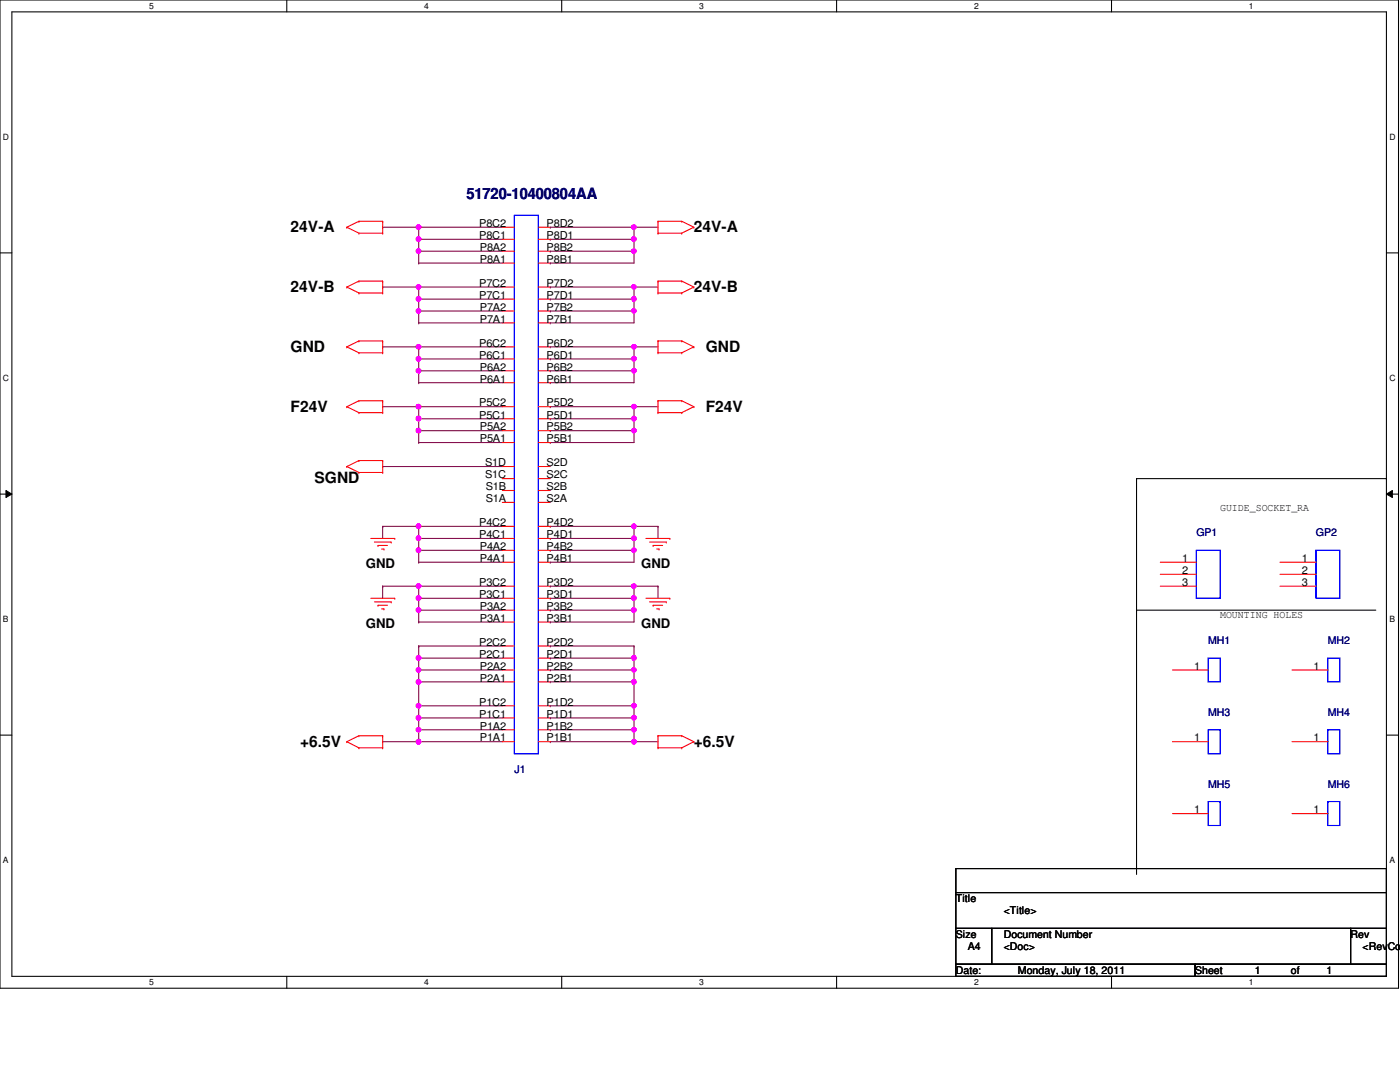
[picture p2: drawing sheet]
<svg xmlns="http://www.w3.org/2000/svg" width="279mm" height="216mm" viewBox="0 0 279 216" stroke-linecap="round" stroke-linejoin="round" font-family="sans-serif">
<path d="M0 0h279.1v197.2h-279.1zM2.4 2.4h274.3v192.4h-274.3z" fill="none" stroke="#000" stroke-width=".21"/>
<g fill="#fff">
<path d="M29.8 .3h.9v1.9h-.9z"/>
<path d="M29.8 195.1h.9v1.9h-.9z"/>
</g>
<path d="M57.2 0v2.4M57.2 194.8v2.4" fill="none" stroke="#000" stroke-width=".21"/>
<g fill="#fff">
<path d="M84.7 .3h.9v1.9h-.9z"/>
<path d="M84.7 195.1h.9v1.9h-.9z"/>
</g>
<path d="M112.1 0v2.4M112.1 194.8v2.4" fill="none" stroke="#000" stroke-width=".21"/>
<g fill="#fff">
<path d="M139.5 .3h1v1.9h-1z"/>
<path d="M139.5 195.1h1v1.9h-1z"/>
</g>
<path d="M167 0v2.4M167 194.8v2.4" fill="none" stroke="#000" stroke-width=".21"/>
<g fill="#fff">
<path d="M194.4 .3h.9v1.9h-.9z"/>
<path d="M194.4 195.1h.9v1.9h-.9z"/>
</g>
<path d="M221.8 0v2.4M221.8 194.8v2.4" fill="none" stroke="#000" stroke-width=".21"/>
<g fill="#fff">
<path d="M249.3 .3h.9v1.9h-.9z"/>
<path d="M249.3 195.1h.9v1.9h-.9z"/>
<path d="M.6 26.4h1.2v1.9h-1.2z"/>
<path d="M277.3 26.4h1.2v1.9h-1.2z"/>
<path d="M.6 74.5h1.2v1.9h-1.2z"/>
<path d="M277.3 74.5h1.2v1.9h-1.2z"/>
</g>
<path d="M0 50.5h2.4M276.7 50.5h2.4" fill="none" stroke="#000" stroke-width=".21"/>
<g fill="#fff">
<path d="M.6 122.6h1.1v1.9h-1.1z"/>
<path d="M277.3 122.6h1.1v1.9h-1.1z"/>
</g>
<path d="M0 98.6h2.4M276.7 98.6h2.4" fill="none" stroke="#000" stroke-width=".21"/>
<path d="M1.2 97.9l1.2 .7-1.2 .7zM276.7 98.6l1.2-.7v1.4z" fill="#000"/>
<path d="M1.2 97.9l1.2 .7-1.2 .7zM276.7 98.6l1.2-.7v1.4z" fill="none" stroke="#000" stroke-width=".2"/>
<g fill="#fff">
<path d="M.6 170.7h1.1v1.9h-1.1z"/>
<path d="M277.3 170.7h1.1v1.9h-1.1z"/>
</g>
<path d="M0 146.7h2.4M276.7 146.7h2.4" fill="none" stroke="#000" stroke-width=".21"/>
<path d="M109.8 136.1h.1M109.8 136.1h16.7M126.5 136.1h.1M126.5 136.1v4.7" fill="none" stroke="#800040" stroke-width=".21"/>
<circle cx="126.5" cy="136.1" r=".46" fill="#f0f"/>
<circle cx="126.5" cy="136.1" r=".46" fill="none" stroke="#f0f" stroke-width=".21"/>
<path d="M109.8 128.9h.1M109.8 133.7h.1M109.8 131.3h.1M109.8 128.9h16.7M109.8 131.3h16.7M126.5 131.3h.1M126.5 131.3v2.4h-16.7" fill="none" stroke="#800040" stroke-width=".21"/>
<circle cx="126.5" cy="131.3" r=".46" fill="#f0f"/>
<circle cx="126.5" cy="131.3" r=".46" fill="none" stroke="#f0f" stroke-width=".21"/>
<path d="M109.8 148h.1M109.8 140.8h.1M109.8 148h21.5M109.8 140.8h16.7M126.5 148h.1" fill="none" stroke="#800040" stroke-width=".21"/>
<circle cx="126.5" cy="140.8" r=".45" fill="#f0f"/>
<circle cx="126.5" cy="140.8" r=".45" fill="none" stroke="#f0f" stroke-width=".21"/>
<path d="M109.8 145.6h.1M109.8 143.3h.1M109.8 143.3h16.7M126.5 143.3h.1M126.5 143.3v2.3h-16.7" fill="none" stroke="#800040" stroke-width=".21"/>
<circle cx="126.5" cy="143.2" r=".46" fill="#f0f"/>
<circle cx="126.5" cy="143.2" r=".46" fill="none" stroke="#f0f" stroke-width=".21"/>
<path d="M131.3 105h.1M131.3 117h.1M131.3 105v2.4M131.3 117v2.4M126.5 140.8h.1M126.5 145.6h.1M126.5 140.8v2.5M126.5 145.6v2.4" fill="none" stroke="#800040" stroke-width=".21"/>
<circle cx="126.5" cy="148" r=".46" fill="#f0f"/>
<circle cx="126.5" cy="148" r=".46" fill="none" stroke="#f0f" stroke-width=".21"/>
<circle cx="126.5" cy="145.6" r=".45" fill="#f0f"/>
<circle cx="126.5" cy="145.6" r=".45" fill="none" stroke="#f0f" stroke-width=".21"/>
<path d="M109.8 112.2h.1M126.5 105h.1M126.5 109.8h.1M126.5 105h4.8M126.5 109.8v2.4h-16.7" fill="none" stroke="#800040" stroke-width=".21"/>
<circle cx="126.5" cy="109.8" r=".45" fill="#f0f"/>
<circle cx="126.5" cy="109.8" r=".45" fill="none" stroke="#f0f" stroke-width=".21"/>
<path d="M109.8 105h.1M109.8 109.8h.1M109.8 107.4h.1M109.8 105h16.7M109.8 107.4h16.7M126.5 107.4h.1M126.5 107.4v2.4h-16.7" fill="none" stroke="#800040" stroke-width=".21"/>
<circle cx="126.5" cy="107.4" r=".46" fill="#f0f"/>
<circle cx="126.5" cy="107.4" r=".46" fill="none" stroke="#f0f" stroke-width=".21"/>
<path d="M126.5 117h.1M126.5 117h4.8M109.8 124.1h.1M126.5 121.8h.1M126.5 121.8v2.3h-16.7" fill="none" stroke="#800040" stroke-width=".21"/>
<circle cx="126.5" cy="121.7" r=".45" fill="#f0f"/>
<circle cx="126.5" cy="121.7" r=".45" fill="none" stroke="#f0f" stroke-width=".21"/>
<path d="M109.8 117h.1M109.8 117h16.7M126.5 119.4h.1M126.5 119.4v2.4h-16.7M109.8 121.8h.1" fill="none" stroke="#800040" stroke-width=".21"/>
<circle cx="126.5" cy="119.3" r=".46" fill="#f0f"/>
<circle cx="126.5" cy="119.3" r=".46" fill="none" stroke="#f0f" stroke-width=".21"/>
<path d="M109.8 119.4h.1M109.8 119.4h16.7M83.6 128.9h.1M83.6 136.1h.1M83.6 128.9h16.6M83.6 136.1h16.6" fill="none" stroke="#800040" stroke-width=".21"/>
<circle cx="83.5" cy="136.1" r=".47" fill="#f0f"/>
<circle cx="83.5" cy="136.1" r=".47" fill="none" stroke="#f0f" stroke-width=".21"/>
<path d="M83.6 133.7h.1M83.6 133.7v2.4" fill="none" stroke="#800040" stroke-width=".21"/>
<circle cx="83.5" cy="133.7" r=".46" fill="#f0f"/>
<circle cx="83.5" cy="133.7" r=".46" fill="none" stroke="#f0f" stroke-width=".21"/>
<path d="M83.6 133.7h.1M83.6 131.3h.1M83.6 133.7h16.6M83.6 131.3v2.4M83.6 131.3h16.6" fill="none" stroke="#800040" stroke-width=".21"/>
<circle cx="83.5" cy="131.3" r=".47" fill="#f0f"/>
<circle cx="83.5" cy="131.3" r=".47" fill="none" stroke="#f0f" stroke-width=".21"/>
<path d="M83.6 128.9h.1M83.6 128.9v2.4M83.6 140.8h.1M83.6 148h.1M83.6 140.8h16.6M83.6 148h16.6" fill="none" stroke="#800040" stroke-width=".21"/>
<circle cx="83.5" cy="148" r=".47" fill="#f0f"/>
<circle cx="83.5" cy="148" r=".47" fill="none" stroke="#f0f" stroke-width=".21"/>
<path d="M83.6 145.6h.1M83.6 143.3h.1M83.6 145.6h16.6M83.6 143.3h16.6" fill="none" stroke="#800040" stroke-width=".21"/>
<circle cx="83.5" cy="143.2" r=".47" fill="#f0f"/>
<circle cx="83.5" cy="143.2" r=".47" fill="none" stroke="#f0f" stroke-width=".21"/>
<path d="M76.4 105h.1M76.4 117h.1M76.4 105v2.4M76.4 117v2.4M83.6 145.6h.1M83.6 145.6v2.4" fill="none" stroke="#800040" stroke-width=".21"/>
<circle cx="83.5" cy="145.6" r=".46" fill="#f0f"/>
<circle cx="83.5" cy="145.6" r=".46" fill="none" stroke="#f0f" stroke-width=".21"/>
<path d="M83.6 143.3h.1M83.6 140.8h.1M83.6 140.8v4.8" fill="none" stroke="#800040" stroke-width=".21"/>
<circle cx="83.5" cy="140.8" r=".46" fill="#f0f"/>
<circle cx="83.5" cy="140.8" r=".46" fill="none" stroke="#f0f" stroke-width=".21"/>
<path d="M83.6 105h.1M83.6 105h16.6M83.6 136.1h.1M83.6 136.1v4.7M76.4 148h.1M76.4 148h7.2" fill="none" stroke="#800040" stroke-width=".21"/>
<circle cx="83.5" cy="105" r=".46" fill="#f0f"/>
<circle cx="83.5" cy="105" r=".46" fill="none" stroke="#f0f" stroke-width=".21"/>
<path d="M83.6 112.2h.1M83.6 109.8h.1M83.6 112.2h16.6M83.6 109.8v2.4" fill="none" stroke="#800040" stroke-width=".21"/>
<circle cx="83.5" cy="109.8" r=".46" fill="#f0f"/>
<circle cx="83.5" cy="109.8" r=".46" fill="none" stroke="#f0f" stroke-width=".21"/>
<path d="M76.4 105h.1M76.4 105h7.2M83.6 109.8h.1M83.6 107.4h.1M83.6 109.8h16.6M83.6 107.4v2.4M83.6 107.4h16.6" fill="none" stroke="#800040" stroke-width=".21"/>
<circle cx="83.5" cy="107.4" r=".47" fill="#f0f"/>
<circle cx="83.5" cy="107.4" r=".47" fill="none" stroke="#f0f" stroke-width=".21"/>
<path d="M83.6 105h.1M83.6 117h.1M83.6 105v2.4M83.6 117h16.6" fill="none" stroke="#800040" stroke-width=".21"/>
<circle cx="83.5" cy="116.9" r=".46" fill="#f0f"/>
<circle cx="83.5" cy="116.9" r=".46" fill="none" stroke="#f0f" stroke-width=".21"/>
<path d="M83.6 124.1h.1M83.6 121.8h.1M83.6 124.1h16.6M83.6 121.8v2.3" fill="none" stroke="#800040" stroke-width=".21"/>
<circle cx="83.5" cy="121.7" r=".46" fill="#f0f"/>
<circle cx="83.5" cy="121.7" r=".46" fill="none" stroke="#f0f" stroke-width=".21"/>
<path d="M76.4 117h.1M76.4 117h7.2M83.6 119.4h.1M83.6 119.4v2.4M83.6 119.4h16.6M83.6 121.8h.1M83.6 121.8h16.6" fill="none" stroke="#800040" stroke-width=".21"/>
<circle cx="83.5" cy="119.3" r=".47" fill="#f0f"/>
<circle cx="83.5" cy="119.3" r=".47" fill="none" stroke="#f0f" stroke-width=".21"/>
<path d="M83.6 117h.1M83.6 117v2.4M126.5 105h.1M126.5 105v2.4" fill="none" stroke="#800040" stroke-width=".21"/>
<circle cx="126.5" cy="105" r=".45" fill="#f0f"/>
<circle cx="126.5" cy="105" r=".45" fill="none" stroke="#f0f" stroke-width=".21"/>
<path d="M126.5 117h.1M126.5 117v2.4" fill="none" stroke="#800040" stroke-width=".21"/>
<circle cx="126.5" cy="116.9" r=".45" fill="#f0f"/>
<circle cx="126.5" cy="116.9" r=".45" fill="none" stroke="#f0f" stroke-width=".21"/>
<path d="M126.5 128.9h.1M126.5 133.7h.1M126.5 128.9v2.4M126.5 133.7v2.4" fill="none" stroke="#800040" stroke-width=".21"/>
<circle cx="126.5" cy="133.7" r=".45" fill="#f0f"/>
<circle cx="126.5" cy="133.7" r=".45" fill="none" stroke="#f0f" stroke-width=".21"/>
<path d="M109.8 88.3h.1M126.5 81.2h.1M126.5 85.9h.1M126.5 81.2h4.8M126.5 85.9v2.4h-16.7" fill="none" stroke="#800040" stroke-width=".21"/>
<circle cx="126.5" cy="85.9" r=".45" fill="#f0f"/>
<circle cx="126.5" cy="85.9" r=".45" fill="none" stroke="#f0f" stroke-width=".21"/>
<path d="M109.8 81.2h.1M109.8 85.9h.1M109.8 83.6h.1M109.8 81.2h16.7M109.8 83.6h16.7M126.5 83.6h.1M126.5 83.6v2.3h-16.7" fill="none" stroke="#800040" stroke-width=".21"/>
<circle cx="126.5" cy="83.5" r=".46" fill="#f0f"/>
<circle cx="126.5" cy="83.5" r=".46" fill="none" stroke="#f0f" stroke-width=".21"/>
<path d="M126.5 81.2h.1M126.5 81.2v2.4" fill="none" stroke="#800040" stroke-width=".21"/>
<circle cx="126.5" cy="81.1" r=".45" fill="#f0f"/>
<circle cx="126.5" cy="81.1" r=".45" fill="none" stroke="#f0f" stroke-width=".21"/>
<path d="M83.6 81.2h.1M83.6 81.2h16.6" fill="none" stroke="#800040" stroke-width=".21"/>
<circle cx="83.5" cy="81.1" r=".46" fill="#f0f"/>
<circle cx="83.5" cy="81.1" r=".46" fill="none" stroke="#f0f" stroke-width=".21"/>
<path d="M83.6 88.3h.1M83.6 85.9h.1M83.6 88.3h16.6M83.6 85.9v2.4" fill="none" stroke="#800040" stroke-width=".21"/>
<circle cx="83.5" cy="85.9" r=".46" fill="#f0f"/>
<circle cx="83.5" cy="85.9" r=".46" fill="none" stroke="#f0f" stroke-width=".21"/>
<path d="M76.4 81.2h.1M76.4 81.2h7.2M83.6 85.9h.1M83.6 83.6h.1M83.6 85.9h16.6M83.6 83.6v2.3M83.6 83.6h16.6" fill="none" stroke="#800040" stroke-width=".21"/>
<circle cx="83.5" cy="83.5" r=".47" fill="#f0f"/>
<circle cx="83.5" cy="83.5" r=".47" fill="none" stroke="#f0f" stroke-width=".21"/>
<path d="M109.8 52.5h.1M126.5 45.3h.1M126.5 50.1h.1M126.5 45.3h4.8M126.5 50.1v2.4h-16.7M83.6 81.2h.1M83.6 81.2v2.4" fill="none" stroke="#800040" stroke-width=".21"/>
<circle cx="126.5" cy="50.1" r=".45" fill="#f0f"/>
<circle cx="126.5" cy="50.1" r=".45" fill="none" stroke="#f0f" stroke-width=".21"/>
<path d="M109.8 45.3h.1M109.8 50.1h.1M109.8 47.8h.1M109.8 45.3h16.7M109.8 47.8h16.7M126.5 47.8h.1M126.5 47.8v2.3h-16.7" fill="none" stroke="#800040" stroke-width=".21"/>
<circle cx="126.5" cy="47.7" r=".46" fill="#f0f"/>
<circle cx="126.5" cy="47.7" r=".46" fill="none" stroke="#f0f" stroke-width=".21"/>
<path d="M126.5 45.3h.1M126.5 45.3v2.5" fill="none" stroke="#800040" stroke-width=".21"/>
<circle cx="126.5" cy="45.3" r=".45" fill="#f0f"/>
<circle cx="126.5" cy="45.3" r=".45" fill="none" stroke="#f0f" stroke-width=".21"/>
<path d="M83.6 45.3h.1M83.6 45.3h16.6" fill="none" stroke="#800040" stroke-width=".21"/>
<circle cx="83.5" cy="45.3" r=".46" fill="#f0f"/>
<circle cx="83.5" cy="45.3" r=".46" fill="none" stroke="#f0f" stroke-width=".21"/>
<path d="M83.6 52.5h.1M83.6 50.1h.1M83.6 52.5h16.6M83.6 50.1v2.4" fill="none" stroke="#800040" stroke-width=".21"/>
<circle cx="83.5" cy="50.1" r=".46" fill="#f0f"/>
<circle cx="83.5" cy="50.1" r=".46" fill="none" stroke="#f0f" stroke-width=".21"/>
<path d="M76.4 45.3h.1M76.4 45.3h7.2M83.6 50.1h.1M83.6 47.8h.1M83.6 50.1h16.6M83.6 47.8v2.3M83.6 47.8h16.6" fill="none" stroke="#800040" stroke-width=".21"/>
<circle cx="83.5" cy="47.7" r=".47" fill="#f0f"/>
<circle cx="83.5" cy="47.7" r=".47" fill="none" stroke="#f0f" stroke-width=".21"/>
<path d="M83.6 45.3h.1M83.6 45.3v2.5M109.8 76.4h.1M126.5 69.2h.1M126.5 74h.1M126.5 69.2h4.8M126.5 74v2.4h-16.7" fill="none" stroke="#800040" stroke-width=".21"/>
<circle cx="126.5" cy="74" r=".45" fill="#f0f"/>
<circle cx="126.5" cy="74" r=".45" fill="none" stroke="#f0f" stroke-width=".21"/>
<path d="M109.8 69.2h.1M109.8 74h.1M109.8 69.2h16.7M126.5 71.6h.1M126.5 71.6v2.4h-16.7" fill="none" stroke="#800040" stroke-width=".21"/>
<circle cx="126.5" cy="71.6" r=".46" fill="#f0f"/>
<circle cx="126.5" cy="71.6" r=".46" fill="none" stroke="#f0f" stroke-width=".21"/>
<path d="M109.8 71.6h.1M126.5 69.2h.1M126.5 69.2v2.4h-16.7" fill="none" stroke="#800040" stroke-width=".21"/>
<circle cx="126.5" cy="69.2" r=".45" fill="#f0f"/>
<circle cx="126.5" cy="69.2" r=".45" fill="none" stroke="#f0f" stroke-width=".21"/>
<path d="M126.5 57.3h.1M126.5 57.3h4.8M109.8 64.4h.1M126.5 62.1h.1M126.5 62.1v2.3h-16.7" fill="none" stroke="#800040" stroke-width=".21"/>
<circle cx="126.5" cy="62" r=".45" fill="#f0f"/>
<circle cx="126.5" cy="62" r=".45" fill="none" stroke="#f0f" stroke-width=".21"/>
<path d="M109.8 57.3h.1M109.8 59.7h.1M109.8 57.3h16.7M109.8 59.7h16.7M126.5 59.7h.1M126.5 59.7v2.4h-16.7M109.8 62.1h.1" fill="none" stroke="#800040" stroke-width=".21"/>
<circle cx="126.5" cy="59.6" r=".46" fill="#f0f"/>
<circle cx="126.5" cy="59.6" r=".46" fill="none" stroke="#f0f" stroke-width=".21"/>
<path d="M126.5 57.3h.1M126.5 57.3v2.4" fill="none" stroke="#800040" stroke-width=".21"/>
<circle cx="126.5" cy="57.3" r=".45" fill="#f0f"/>
<circle cx="126.5" cy="57.3" r=".45" fill="none" stroke="#f0f" stroke-width=".21"/>
<path d="M83.6 69.2h.1M83.6 69.2h16.6" fill="none" stroke="#800040" stroke-width=".21"/>
<circle cx="83.5" cy="69.2" r=".46" fill="#f0f"/>
<circle cx="83.5" cy="69.2" r=".46" fill="none" stroke="#f0f" stroke-width=".21"/>
<path d="M83.6 76.4h.1M83.6 74h.1M83.6 76.4h16.6M83.6 74v2.4" fill="none" stroke="#800040" stroke-width=".21"/>
<circle cx="83.5" cy="74" r=".46" fill="#f0f"/>
<circle cx="83.5" cy="74" r=".46" fill="none" stroke="#f0f" stroke-width=".21"/>
<path d="M76.4 69.2h.1M76.4 69.2h7.2M83.6 74h.1M83.6 71.6h.1M83.6 74h16.6M83.6 71.6v2.4M83.6 71.6h16.6" fill="none" stroke="#800040" stroke-width=".21"/>
<circle cx="83.5" cy="71.6" r=".47" fill="#f0f"/>
<circle cx="83.5" cy="71.6" r=".47" fill="none" stroke="#f0f" stroke-width=".21"/>
<path d="M83.6 57.3h.1M83.6 57.3h16.6M83.6 69.2h.1M83.6 69.2v2.4" fill="none" stroke="#800040" stroke-width=".21"/>
<circle cx="83.5" cy="57.3" r=".46" fill="#f0f"/>
<circle cx="83.5" cy="57.3" r=".46" fill="none" stroke="#f0f" stroke-width=".21"/>
<path d="M83.6 64.4h.1M83.6 62.1h.1M83.6 64.4h16.6M83.6 62.1v2.3" fill="none" stroke="#800040" stroke-width=".21"/>
<circle cx="83.5" cy="62" r=".46" fill="#f0f"/>
<circle cx="83.5" cy="62" r=".46" fill="none" stroke="#f0f" stroke-width=".21"/>
<path d="M76.4 57.3h.1M76.4 57.3h7.2M83.6 59.7h.1M83.6 59.7v2.4M83.6 59.7h16.6M83.6 62.1h.1M83.6 62.1h16.6" fill="none" stroke="#800040" stroke-width=".21"/>
<circle cx="83.5" cy="59.6" r=".47" fill="#f0f"/>
<circle cx="83.5" cy="59.6" r=".47" fill="none" stroke="#f0f" stroke-width=".21"/>
<path d="M83.6 57.3h.1M83.6 57.3v2.4M76.4 93.1h.1M76.4 93.1h23.8" fill="none" stroke="#800040" stroke-width=".21"/>
<g fill="none" stroke="#f00" stroke-width=".21">
<path d="M69.2 45.3h.1M69.2 57.3h.1M69.2 45.3l2.4 1.2M69.2 57.3l2.4 1.2M71.6 44.2h.1M71.6 46.5h.1M71.6 56.1h.1M71.6 58.5h.1M71.6 46.5h4.8M71.6 44.2h4.8M71.6 44.2l-2.4 1.1M71.6 58.5h4.8"/>
<path d="M71.6 56.1h4.8M71.6 56.1l-2.4 1.2M76.4 44.2h.1M76.4 46.5h.1M76.4 56.1h.1M76.4 58.5h.1M76.4 44.2v2.3M76.4 56.1v2.4M100.2 59.7h2.5M100.2 57.3h2.5M100.2 52.5h2.5M100.2 50.1h2.5"/>
<path d="M100.2 47.8h2.5M100.2 45.3h2.5M107.4 59.7h2.4M107.4 57.3h2.4M107.4 52.5h2.4M107.4 50.1h2.4M107.4 47.8h2.4M107.4 45.3h2.4M131.3 46.5h.1M131.3 44.2h.1M131.3 58.5h.1M131.3 56.1h.1"/>
<path d="M131.3 44.2v2.3M131.3 56.1v2.4M131.3 46.5h4.8M131.3 44.2h4.8M131.3 58.5h4.8M131.3 56.1h4.8M136.1 46.5h.1M136.1 44.2h.1M136.1 58.5h.1M136.1 56.1h.1M136.1 44.2l2.4 1.1M136.1 56.1l2.4 1.2"/>
<path d="M138.5 45.3h.1M138.5 57.3h.1M138.5 45.3l-2.4 1.2M138.5 57.3l-2.4 1.2M69.2 69.2h.1M69.2 69.2l2.4 1.2M71.6 80h.1M71.6 68h.1M71.6 70.4h.1M71.6 80h4.8M71.6 80l-2.4 1.2M71.6 70.4h4.8"/>
<path d="M71.6 68h4.8M71.6 68l-2.4 1.2M76.4 80h.1M76.4 68h.1M76.4 70.4h.1M76.4 68v2.4M76.4 80v2.3M100.2 76.4h2.5M100.2 74h2.5M100.2 71.6h2.5M100.2 69.2h2.5M100.2 64.4h2.5"/>
<path d="M100.2 62.1h2.5M107.4 76.4h2.4M107.4 74h2.4M107.4 71.6h2.4M107.4 69.2h2.4M107.4 64.4h2.4M107.4 62.1h2.4M131.3 80h.1M131.3 70.4h.1M131.3 68h.1M131.3 68v2.4M131.3 80v2.3"/>
<path d="M131.3 80h4.8M131.3 70.4h4.8M131.3 68h4.8M136.1 80h.1M136.1 70.4h.1M136.1 68h.1M136.1 80l2.4 1.2M136.1 68l2.4 1.2M138.5 69.2h.1M138.5 69.2l-2.4 1.2M69.2 81.2h.1M69.2 93.1h.1"/>
<path d="M69.2 81.2l2.4 1.1M69.2 93.1l2.4 1.2M71.6 82.3h.1M71.6 91.9h.1M71.6 94.3h.1M71.6 82.3h4.8M71.6 91.9l-2.4 1.2M71.6 91.9h4.8M71.6 94.3h4.8M76.4 82.3h.1M76.4 91.9h.1M76.4 94.3h.1"/>
<path d="M76.4 91.9v2.4M100.2 97.9h2.5M100.2 95.5h2.5M100.2 93.1h2.5M100.2 88.3h2.5M100.2 85.9h2.5M100.2 83.6h2.5M100.2 81.2h2.5M107.4 97.9h2.4M107.4 95.5h2.4M107.4 93.1h2.4M107.4 88.3h2.4"/>
<path d="M107.4 85.9h2.4M107.4 83.6h2.4M107.4 81.2h2.4M131.3 82.3h.1M131.3 82.3h4.8M136.1 82.3h.1M138.5 81.2h.1M138.5 81.2l-2.4 1.1M74 107.4h4.8M74 119.4h4.8M74.7 108.2h3.4M75.4 108.8h.1"/>
<path d="M75.4 108.8h1.9M76.2 109.6h.4M76.6 109.6h.1M78.1 108.2h.1M78.8 107.4h.1M78.8 119.4h.1M100.2 107.4h2.5M100.2 119.4h2.5M100.2 112.2h2.5M100.2 117h2.5M100.2 109.8h2.5M100.2 105h2.5"/>
<path d="M100.2 100.2h2.5M107.4 107.4h2.4M107.4 119.4h2.4M107.4 112.2h2.4M107.4 117h2.4M107.4 109.8h2.4M107.4 105h2.4M107.4 100.2h2.4M128.9 107.4h4.8M128.9 119.4h4.8M129.6 108.2h3.4M130.3 108.8h.1"/>
<path d="M130.3 108.8h1.9M131.1 109.6h.4M131.5 109.6h.1M133 108.2h.1M133.7 107.4h.1M133.7 119.4h.1M231.6 112.2h7.2M231.6 114.6h7.2M231.6 117h7.2M255.4 112.2h7.2M255.4 114.6h7.2M255.4 117h7.2"/>
<path d="M74.7 120.1h3.4M75.4 120.8h.1M75.4 120.8h1.9M76.2 121.5h.4M76.6 121.5h.1M78.1 120.1h.1M100.2 133.7h2.5M100.2 136.1h2.5M100.2 131.3h2.5M100.2 128.9h2.5M100.2 124.1h2.5M100.2 121.8h2.5"/>
<path d="M107.4 133.7h2.4M107.4 136.1h2.4M107.4 131.3h2.4M107.4 128.9h2.4M107.4 124.1h2.4M107.4 121.8h2.4M129.6 120.1h3.4M130.3 120.8h.1M130.3 120.8h1.9M131.1 121.5h.4M131.5 121.5h.1M133 120.1h.1"/>
<path d="M234 133.7h7.1M257.9 133.7h7.1M69.2 148h.1M69.2 148l2.4 1.2M71.6 146.8h.1M71.6 149.2h.1M71.6 149.2h4.8M71.6 146.8h4.8M71.6 146.8l-2.4 1.2M76.4 146.8h.1M76.4 149.2h.1M76.4 146.8v2.4"/>
<path d="M100.2 148h2.5M100.2 145.6h2.5M100.2 143.3h2.5M100.2 140.8h2.5M107.4 148h2.4M107.4 145.6h2.4M107.4 143.3h2.4M107.4 140.8h2.4M131.3 149.2h.1M131.3 146.8h.1M131.3 149.2h4.8M131.3 146.8v2.4"/>
<path d="M131.3 146.8h4.8M136.1 149.2h.1M136.1 146.8h.1M136.1 146.8l2.4 1.2M138.5 148h.1M138.5 148l-2.4 1.2M234 148h7.1M257.9 148h7.1M234 162.3h7.1M257.9 162.3h7.1"/>
</g>
<g fill="none" stroke="#000" stroke-width=".21">
<path d="M226.8 95.5h.1M226.8 95.5v78.8M226.8 95.5h49.9M276.7 95.5h.1M226.8 121.8h.1M226.8 121.8h47.8M190.8 173.3h85.9v4.8h-85.9zM190.8 178.1h85.9v7.2h-85.9zM226.8 174.3h.1M190.8 185.3h7.1v7.1h-7.1zM190.8 192.4h47.7v2.4h-47.7zM197.9 185.3h71.6v7.1h-71.6z"/>
<path d="M238.5 192.4h38.2v2.4h-38.2zM269.5 185.3h7.2v7.1h-7.2z"/>
</g>
<path d="M102.7 43h4.7v107.4h-4.7zM238.8 109.8h4.7v9.6h-4.7zM262.6 109.8h4.8v9.6h-4.8zM241.1 131.3h2.4v4.8h-2.4zM265 131.3h2.4v4.8h-2.4zM241.1 159.9h2.4v4.8h-2.4zM241.1 145.6h2.4v4.8h-2.4zM265 159.9h2.4v4.8h-2.4zM265 145.6h2.4v4.8h-2.4z" fill="none" stroke="#00f" stroke-width=".21"/>
<circle cx="126.5" cy="136.1" r=".46" fill="#f0f"/>
<circle cx="126.5" cy="136.1" r=".46" fill="none" stroke="#f0f" stroke-width=".21"/>
<circle cx="126.5" cy="131.3" r=".46" fill="#f0f"/>
<circle cx="126.5" cy="131.3" r=".46" fill="none" stroke="#f0f" stroke-width=".21"/>
<circle cx="126.5" cy="140.8" r=".45" fill="#f0f"/>
<circle cx="126.5" cy="140.8" r=".45" fill="none" stroke="#f0f" stroke-width=".21"/>
<circle cx="126.5" cy="143.2" r=".46" fill="#f0f"/>
<circle cx="126.5" cy="143.2" r=".46" fill="none" stroke="#f0f" stroke-width=".21"/>
<circle cx="126.5" cy="148" r=".46" fill="#f0f"/>
<circle cx="126.5" cy="148" r=".46" fill="none" stroke="#f0f" stroke-width=".21"/>
<circle cx="126.5" cy="145.6" r=".45" fill="#f0f"/>
<circle cx="126.5" cy="145.6" r=".45" fill="none" stroke="#f0f" stroke-width=".21"/>
<circle cx="126.5" cy="109.8" r=".45" fill="#f0f"/>
<circle cx="126.5" cy="109.8" r=".45" fill="none" stroke="#f0f" stroke-width=".21"/>
<circle cx="126.5" cy="107.4" r=".46" fill="#f0f"/>
<circle cx="126.5" cy="107.4" r=".46" fill="none" stroke="#f0f" stroke-width=".21"/>
<circle cx="126.5" cy="121.7" r=".45" fill="#f0f"/>
<circle cx="126.5" cy="121.7" r=".45" fill="none" stroke="#f0f" stroke-width=".21"/>
<circle cx="126.5" cy="119.3" r=".46" fill="#f0f"/>
<circle cx="126.5" cy="119.3" r=".46" fill="none" stroke="#f0f" stroke-width=".21"/>
<circle cx="83.5" cy="136.1" r=".47" fill="#f0f"/>
<circle cx="83.5" cy="136.1" r=".47" fill="none" stroke="#f0f" stroke-width=".21"/>
<circle cx="83.5" cy="133.7" r=".46" fill="#f0f"/>
<circle cx="83.5" cy="133.7" r=".46" fill="none" stroke="#f0f" stroke-width=".21"/>
<circle cx="83.5" cy="131.3" r=".47" fill="#f0f"/>
<circle cx="83.5" cy="131.3" r=".47" fill="none" stroke="#f0f" stroke-width=".21"/>
<circle cx="83.5" cy="148" r=".47" fill="#f0f"/>
<circle cx="83.5" cy="148" r=".47" fill="none" stroke="#f0f" stroke-width=".21"/>
<circle cx="83.5" cy="143.2" r=".47" fill="#f0f"/>
<circle cx="83.5" cy="143.2" r=".47" fill="none" stroke="#f0f" stroke-width=".21"/>
<circle cx="83.5" cy="145.6" r=".46" fill="#f0f"/>
<circle cx="83.5" cy="145.6" r=".46" fill="none" stroke="#f0f" stroke-width=".21"/>
<circle cx="83.5" cy="140.8" r=".46" fill="#f0f"/>
<circle cx="83.5" cy="140.8" r=".46" fill="none" stroke="#f0f" stroke-width=".21"/>
<circle cx="83.5" cy="105" r=".46" fill="#f0f"/>
<circle cx="83.5" cy="105" r=".46" fill="none" stroke="#f0f" stroke-width=".21"/>
<circle cx="83.5" cy="109.8" r=".46" fill="#f0f"/>
<circle cx="83.5" cy="109.8" r=".46" fill="none" stroke="#f0f" stroke-width=".21"/>
<circle cx="83.5" cy="107.4" r=".47" fill="#f0f"/>
<circle cx="83.5" cy="107.4" r=".47" fill="none" stroke="#f0f" stroke-width=".21"/>
<circle cx="83.5" cy="116.9" r=".46" fill="#f0f"/>
<circle cx="83.5" cy="116.9" r=".46" fill="none" stroke="#f0f" stroke-width=".21"/>
<circle cx="83.5" cy="121.7" r=".46" fill="#f0f"/>
<circle cx="83.5" cy="121.7" r=".46" fill="none" stroke="#f0f" stroke-width=".21"/>
<circle cx="83.5" cy="119.3" r=".47" fill="#f0f"/>
<circle cx="83.5" cy="119.3" r=".47" fill="none" stroke="#f0f" stroke-width=".21"/>
<circle cx="126.5" cy="105" r=".45" fill="#f0f"/>
<circle cx="126.5" cy="105" r=".45" fill="none" stroke="#f0f" stroke-width=".21"/>
<circle cx="126.5" cy="116.9" r=".45" fill="#f0f"/>
<circle cx="126.5" cy="116.9" r=".45" fill="none" stroke="#f0f" stroke-width=".21"/>
<circle cx="126.5" cy="133.7" r=".45" fill="#f0f"/>
<circle cx="126.5" cy="133.7" r=".45" fill="none" stroke="#f0f" stroke-width=".21"/>
<circle cx="126.5" cy="85.9" r=".45" fill="#f0f"/>
<circle cx="126.5" cy="85.9" r=".45" fill="none" stroke="#f0f" stroke-width=".21"/>
<circle cx="126.5" cy="83.5" r=".46" fill="#f0f"/>
<circle cx="126.5" cy="83.5" r=".46" fill="none" stroke="#f0f" stroke-width=".21"/>
<circle cx="126.5" cy="81.1" r=".45" fill="#f0f"/>
<circle cx="126.5" cy="81.1" r=".45" fill="none" stroke="#f0f" stroke-width=".21"/>
<circle cx="83.5" cy="81.1" r=".46" fill="#f0f"/>
<circle cx="83.5" cy="81.1" r=".46" fill="none" stroke="#f0f" stroke-width=".21"/>
<circle cx="83.5" cy="85.9" r=".46" fill="#f0f"/>
<circle cx="83.5" cy="85.9" r=".46" fill="none" stroke="#f0f" stroke-width=".21"/>
<circle cx="83.5" cy="83.5" r=".47" fill="#f0f"/>
<circle cx="83.5" cy="83.5" r=".47" fill="none" stroke="#f0f" stroke-width=".21"/>
<circle cx="126.5" cy="50.1" r=".45" fill="#f0f"/>
<circle cx="126.5" cy="50.1" r=".45" fill="none" stroke="#f0f" stroke-width=".21"/>
<circle cx="126.5" cy="47.7" r=".46" fill="#f0f"/>
<circle cx="126.5" cy="47.7" r=".46" fill="none" stroke="#f0f" stroke-width=".21"/>
<circle cx="126.5" cy="45.3" r=".45" fill="#f0f"/>
<circle cx="126.5" cy="45.3" r=".45" fill="none" stroke="#f0f" stroke-width=".21"/>
<circle cx="83.5" cy="45.3" r=".46" fill="#f0f"/>
<circle cx="83.5" cy="45.3" r=".46" fill="none" stroke="#f0f" stroke-width=".21"/>
<circle cx="83.5" cy="50.1" r=".46" fill="#f0f"/>
<circle cx="83.5" cy="50.1" r=".46" fill="none" stroke="#f0f" stroke-width=".21"/>
<circle cx="83.5" cy="47.7" r=".47" fill="#f0f"/>
<circle cx="83.5" cy="47.7" r=".47" fill="none" stroke="#f0f" stroke-width=".21"/>
<circle cx="126.5" cy="74" r=".45" fill="#f0f"/>
<circle cx="126.5" cy="74" r=".45" fill="none" stroke="#f0f" stroke-width=".21"/>
<circle cx="126.5" cy="71.6" r=".46" fill="#f0f"/>
<circle cx="126.5" cy="71.6" r=".46" fill="none" stroke="#f0f" stroke-width=".21"/>
<circle cx="126.5" cy="69.2" r=".45" fill="#f0f"/>
<circle cx="126.5" cy="69.2" r=".45" fill="none" stroke="#f0f" stroke-width=".21"/>
<circle cx="126.5" cy="62" r=".45" fill="#f0f"/>
<circle cx="126.5" cy="62" r=".45" fill="none" stroke="#f0f" stroke-width=".21"/>
<circle cx="126.5" cy="59.6" r=".46" fill="#f0f"/>
<circle cx="126.5" cy="59.6" r=".46" fill="none" stroke="#f0f" stroke-width=".21"/>
<circle cx="126.5" cy="57.3" r=".45" fill="#f0f"/>
<circle cx="126.5" cy="57.3" r=".45" fill="none" stroke="#f0f" stroke-width=".21"/>
<circle cx="83.5" cy="69.2" r=".46" fill="#f0f"/>
<circle cx="83.5" cy="69.2" r=".46" fill="none" stroke="#f0f" stroke-width=".21"/>
<circle cx="83.5" cy="74" r=".46" fill="#f0f"/>
<circle cx="83.5" cy="74" r=".46" fill="none" stroke="#f0f" stroke-width=".21"/>
<circle cx="83.5" cy="71.6" r=".47" fill="#f0f"/>
<circle cx="83.5" cy="71.6" r=".47" fill="none" stroke="#f0f" stroke-width=".21"/>
<circle cx="83.5" cy="57.3" r=".46" fill="#f0f"/>
<circle cx="83.5" cy="57.3" r=".46" fill="none" stroke="#f0f" stroke-width=".21"/>
<circle cx="83.5" cy="62" r=".46" fill="#f0f"/>
<circle cx="83.5" cy="62" r=".46" fill="none" stroke="#f0f" stroke-width=".21"/>
<circle cx="83.5" cy="59.6" r=".47" fill="#f0f"/>
<circle cx="83.5" cy="59.6" r=".47" fill="none" stroke="#f0f" stroke-width=".21"/>
<text font-size="3.1" fill="#000080" x="93.1" y="39.6">51720-10400804AA</text>
<g font-size="3.1">
<text x="58" y="46.3">24V-A</text>
<text x="138.5" y="46.3">24V-A</text>
<text x="58" y="58.3">24V-B</text>
<text x="138.5" y="58.3">24V-B</text>
<text x="58" y="70.2">GND</text>
<text x="140.8" y="70.2">GND</text>
<text x="58" y="82.1">F24V</text>
<text x="140.8" y="82.1">F24V</text>
<text x="62.8" y="96.4">SGND</text>
<text x="59.9" y="149">+6.5V</text>
<text x="138.5" y="149">+6.5V</text>
</g>
<g font-size="2.6">
<text x="73" y="113.4">GND</text>
<text x="128" y="113.4">GND</text>
<text x="73" y="125.3">GND</text>
<text x="128" y="125.3">GND</text>
</g>
<g font-size="2.2">
<text x="95.6" y="47.7">P8C1</text>
<text x="95.6" y="45.3">P8C2</text>
<text x="109.1" y="47.7">P8D1</text>
<text x="109.1" y="45.3">P8D2</text>
<text x="95.8" y="52.5">P8A1</text>
<text x="95.8" y="50.1">P8A2</text>
<text x="109.1" y="52.5">P8B1</text>
<text x="109.1" y="50.1">P8B2</text>
<text x="95.6" y="59.6">P7C1</text>
<text x="95.6" y="57.2">P7C2</text>
<text x="109.1" y="59.6">P7D1</text>
<text x="109.1" y="57.2">P7D2</text>
<text x="95.8" y="64.4">P7A1</text>
<text x="95.8" y="62">P7A2</text>
<text x="109.1" y="64.4">P7B1</text>
<text x="109.1" y="62">P7B2</text>
<text x="95.6" y="71.6">P6C1</text>
<text x="95.6" y="69.2">P6C2</text>
<text x="109.1" y="71.6">P6D1</text>
<text x="109.1" y="69.2">P6D2</text>
<text x="95.8" y="76.3">P6A1</text>
<text x="95.8" y="74">P6A2</text>
<text x="109.1" y="76.3">P6B1</text>
<text x="109.1" y="74">P6B2</text>
<text x="95.6" y="83.5">P5C1</text>
<text x="95.6" y="81.1">P5C2</text>
<text x="109.1" y="83.5">P5D1</text>
<text x="109.1" y="81.1">P5D2</text>
<text x="95.8" y="88.3">P5A1</text>
<text x="95.8" y="85.9">P5A2</text>
<text x="109.1" y="88.3">P5B1</text>
<text x="109.1" y="85.9">P5B2</text>
<text x="96.8" y="95.5">S1C</text>
<text x="96.8" y="93">S1D</text>
<text x="109.1" y="95.5">S2C</text>
<text x="109.1" y="93">S2D</text>
<text x="96.9" y="100.2">S1A</text>
<text x="96.9" y="97.8">S1B</text>
<text x="109.1" y="100.2">S2A</text>
<text x="109.1" y="97.8">S2B</text>
<text x="95.6" y="107.4">P4C1</text>
<text x="95.6" y="105">P4C2</text>
<text x="109.1" y="107.4">P4D1</text>
<text x="109.1" y="105">P4D2</text>
<text x="95.8" y="112.1">P4A1</text>
<text x="95.8" y="109.8">P4A2</text>
<text x="109.1" y="112.1">P4B1</text>
<text x="109.1" y="109.8">P4B2</text>
<text x="235.9" y="112.1">1</text>
<text x="259.8" y="112.1">1</text>
<text x="95.6" y="119.3">P3C1</text>
<text x="95.6" y="116.9">P3C2</text>
<text x="109.1" y="119.3">P3D1</text>
<text x="109.1" y="116.9">P3D2</text>
<text x="235.9" y="114.6">2</text>
<text x="235.9" y="116.9">3</text>
<text x="259.8" y="114.6">2</text>
<text x="259.8" y="116.9">3</text>
<text x="95.8" y="124.1">P3A1</text>
<text x="95.8" y="121.7">P3A2</text>
<text x="109.1" y="124.1">P3B1</text>
<text x="109.1" y="121.7">P3B2</text>
<text x="95.6" y="131.3">P2C1</text>
<text x="95.6" y="128.9">P2C2</text>
<text x="109.1" y="131.3">P2D1</text>
<text x="109.1" y="128.9">P2D2</text>
<text x="95.8" y="136">P2A1</text>
<text x="95.8" y="133.6">P2A2</text>
<text x="109.1" y="136">P2B1</text>
<text x="109.1" y="133.6">P2B2</text>
<text x="238.3" y="133.6">1</text>
<text x="262.2" y="133.6">1</text>
<text x="95.6" y="143.2">P1C1</text>
<text x="95.6" y="140.8">P1C2</text>
<text x="109.1" y="143.2">P1D1</text>
<text x="109.1" y="140.8">P1D2</text>
<text x="95.8" y="148">P1A1</text>
<text x="95.8" y="145.6">P1A2</text>
<text x="109.1" y="148">P1B1</text>
<text x="109.1" y="145.6">P1B2</text>
<text x="238.3" y="148">1</text>
<text x="262.2" y="148">1</text>
<text x="238.3" y="162.3">1</text>
<text x="262.2" y="162.3">1</text>
</g>
<g font-size="2.1">
<text x="243.5" y="101.9">GUIDE_SOCKET_RA</text>
<text x="243.5" y="123.4">MOUNTING HOLES</text>
<text x="190.8" y="180">Title</text>
<text x="200.3" y="182.4">&lt;Title&gt;</text>
<text x="190.8" y="187.2">Size</text>
<text x="193.1" y="189.6">A4</text>
<text x="200.3" y="187.2">Document Number</text>
<text x="200.3" y="189.6">&lt;Doc&gt;</text>
<text x="269.5" y="187.2">Rev</text>
<text x="271.9" y="189.6">&lt;RevCod</text>
<text x="190.8" y="194.4">Date:</text>
<text x="203.2" y="194.4">Monday, July 18, 2011</text>
<text x="238.5" y="194.4">Sheet</text>
<text x="250.4" y="194.4">1</text>
<text x="257.6" y="194.4">of</text>
<text x="264.8" y="194.4">1</text>
</g>
<g font-size="2.1" fill="#000080">
<text x="238.8" y="107">GP1</text>
<text x="262.6" y="107">GP2</text>
<text x="241.1" y="128.5">MH1</text>
<text x="265" y="128.5">MH2</text>
<text x="241.1" y="142.8">MH3</text>
<text x="265" y="142.8">MH4</text>
<text x="102.7" y="154.3">J1</text>
<text x="241.1" y="157.1">MH5</text>
<text x="265" y="157.1">MH6</text>
</g>
<g font-size="1.7">
<text x="29.8" y="1.8">5</text>
<text x="84.7" y="1.8">4</text>
<text x="139.5" y="1.8">3</text>
<text x="194.4" y="1.8">2</text>
<text x="249.3" y="1.8">1</text>
<text x=".6" y="27.9">D</text>
<text x="277.3" y="27.9">D</text>
<text x=".6" y="76">C</text>
<text x="277.3" y="76">C</text>
<text x=".6" y="124.2">B</text>
<text x="277.3" y="124.2">B</text>
<text x=".6" y="172.3">A</text>
<text x="277.3" y="172.3">A</text>
<text x="29.8" y="196.6">5</text>
<text x="84.7" y="196.6">4</text>
<text x="139.5" y="196.6">3</text>
<text x="194.4" y="196.6">2</text>
<text x="249.3" y="196.6">1</text>
</g>
</svg>
